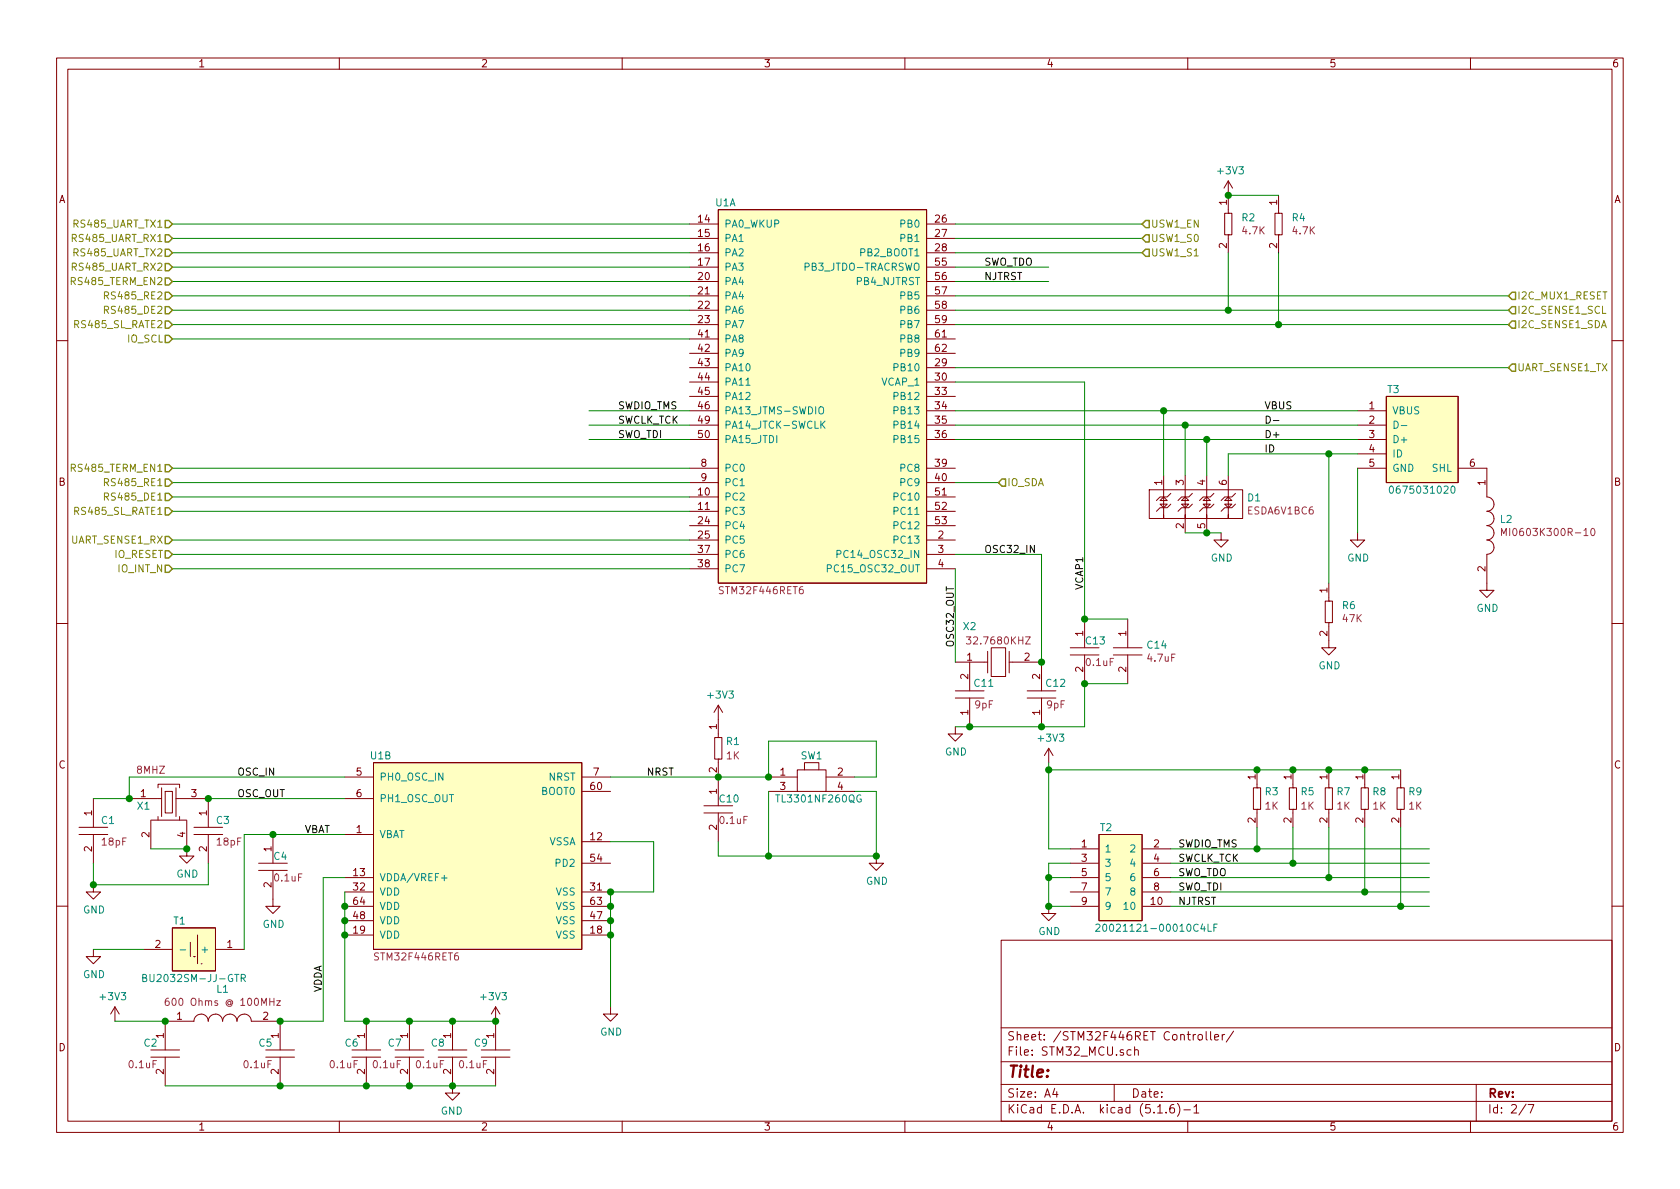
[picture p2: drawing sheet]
<svg xmlns="http://www.w3.org/2000/svg" width="297mm" height="210mm" viewBox="0 0 297 210" stroke-linecap="round" stroke-linejoin="round" font-family="sans-serif">
<g fill="none" stroke="#840000" stroke-width=".18">
<path d="M10 10.3h277v189.9h-277zM12 12.2h273v186.1h-273zM60 10.3v1.9M110 10.3v1.9M160 10.3v1.9M210 10.3v1.9M260 10.3v1.9M121.9 39.6h5.1M127 37.1h36.8v66h-36.8zM163.8 39.6h5.1M216.5 37.7h1.3v3.8h-1.3zM217.2 37.7h.1"/>
<path d="M217.2 32l-.8 1.3M217.2 32v5.7M217.2 32l.7 1.3M225.4 37.7h1.3v3.8h-1.3zM226.1 37.7h.1M226.1 34.5v3.2M121.9 42.2h5.1M121.9 44.7h5.1M121.9 47.2h5.1M121.9 49.8h5.1M121.9 52.3h5.1M121.9 54.9h5.1"/>
<path d="M121.9 57.4h5.1M121.9 59.9h5.1M163.8 42.2h5.1M163.8 44.7h5.1M163.8 47.2h5.1M163.8 49.8h5.1M163.8 52.3h5.1M163.8 54.9h5.1M163.8 57.4h5.1M163.8 59.9h5.1M217.2 41.5h.1M217.2 41.5v3.2"/>
<path d="M226.1 41.5h.1M226.1 41.5v3.2M10 60.2h2M121.9 72.6h5.1M121.9 75.2h5.1M121.9 77.7h5.1M121.9 65h5.1M121.9 67.6h5.1M121.9 70.1h5.1M121.9 62.5h5.1M163.8 72.6h5.1M163.8 75.2h5.1"/>
<path d="M163.8 77.7h5.1M163.8 65h5.1M163.8 67.6h5.1M163.8 70.1h5.1M163.8 62.5h5.1M240 72.6h5.1M240 75.2h5.1M240 77.7h5.1M245.1 70.1h12.7v15.2h-12.7zM285 60.2h2M121.9 82.8h5.1M121.9 87.9h5.1"/>
<path d="M121.9 90.4h5.1M121.9 95.5h5.1M121.9 93h5.1M121.9 98h5.1M121.9 85.3h5.1M163.8 82.8h5.1M163.8 87.9h5.1M163.8 90.4h5.1M163.8 95.5h5.1M163.8 93h5.1M163.8 98h5.1M163.8 85.3h5.1"/>
<path d="M203.2 86.6h16.5v5.1h-16.5zM205.1 88.5l.6-.6 .7 .6zM205.1 89.1h1.3l-.7 .7zM205.7 87.9h-.6l-.6 .6M205.7 84.1v2.5M205.7 86.6v1.3M207 87.2l-.6 .7h-.7v1.9h-.6l-.6 .6M207 89.1l-.6 .7h-.7v1.9v-.6M208.9 88.5l.6-.6 .7 .6zM208.9 89.1h1.3l-.7 .7zM209.5 87.9h-.6l-.6 .6M209.5 84.1v2.5"/>
<path d="M209.5 86.6v1.3M209.5 91.7v2.5M210.8 87.2l-.6 .7h-.7v1.9h-.6l-.6 .6M210.8 89.1l-.6 .7h-.7v1.9v-.6M212.7 88.5l.7-.6 .6 .6zM212.7 89.1h1.3l-.6 .7zM213.4 87.9h-.7l-.6 .6M213.4 84.1v2.5M213.4 86.6v1.3M213.4 91.7v2.5M214.6 87.2l-.6 .7h-.6v1.9h-.7l-.6 .6M214.6 89.1l-.6 .7h-.6v1.9v-.6"/>
<path d="M215.9 94.2v1.3h1.3l-1.3 1.3-1.3-1.3h1.3M216.5 88.5l.7-.6 .6 .6zM216.5 89.1h1.3l-.6 .7zM217.2 87.9h-.7l-.6 .6M217.2 84.1v2.5M217.2 86.6v1.3M218.4 87.2l-.6 .7h-.6v1.9h-.7l-.6 .6M218.4 89.1l-.6 .7h-.6v1.9v-.6M240 94.2v1.3h1.3l-1.3 1.3-1.2-1.3h1.2M240 80.3h5.1M240 82.8h5.1M257.8 82.8h5.1v5.1a1.26 1.26 0 0 1 1.2 1.2 1.26 1.26 0 0 1-1.2 1.3"/>
<path d="M262.9 98v6.4h1.3l-1.3 1.3-1.3-1.3h1.3M262.9 90.4a1.26 1.26 0 0 1 1.2 1.3 1.26 1.26 0 0 1-1.2 1.2M262.9 93a1.26 1.26 0 0 1 1.2 1.2 1.26 1.26 0 0 1-1.2 1.3 1.27 1.27 0 0 1 1.2 1.2 1.27 1.27 0 0 1-1.2 1.3M10 110.3h2M121.9 100.6h5.1M163.8 100.6h5.1M168.9 117.1h5.7M171.4 117.1v5.1M174.6 115.2v3.8M175.3 114.5h2.5v5.1h-2.5zM178.4 117.1h5.7v5.1M178.4 115.2v3.8"/>
<path d="M189.2 114.5h5.1M189.2 115.8h5.1M191.8 109.5v5M191.8 115.8v5.1M196.8 114.5h5.1M196.8 115.8h5.1M199.4 109.5v5M199.4 115.8v5.1M234.3 106.3h1.3v3.8h-1.3zM234.9 110.1v4.4h1.3l-1.3 1.3-1.2-1.3h1.2M234.9 106.3h.1M234.9 110.1h.1"/>
<path d="M234.9 103.1v3.2M285 110.3h2M27.9 139.3v-.6h3.8v.6M28.6 139.3v5.1M29.2 139.9h1.3v3.9h-1.3zM31.1 139.3v5.1M61 137.4h5M66 134.9h36.9v33h-36.9zM102.9 137.4h5M102.9 139.9h5M126.4 130.4h1.2v3.8h-1.2zM127 130.4h.1"/>
<path d="M127 134.2h.1M127 124.7v5.7M127 134.2v8.3M127 124.7l-.8 1.3M127 124.7l.8 1.3M135.9 137.4h5.1M135.9 139.9h5.1M141 136.1h5v3.8h-5zM142.2 136.1v-1.2h2.6v1.2M146 137.4h5.1M146 139.9h5.1M168.9 128.5v1.3h1.3l-1.3 1.3-1.3-1.3h1.3"/>
<path d="M168.9 123.4h5.1M168.9 122.2h5.1M171.4 123.4v5.1M181.6 123.4h5.1M181.6 122.2h5.1M184.1 123.4v5.1M185.4 132.3l-.7 1.3M185.4 132.3v2.6M185.4 132.3l.8 1.3M221.6 139.3h1.3v3.8h-1.3zM222.2 139.3h.1M222.2 136.1v3.2"/>
<path d="M228 139.3h1.2v3.8h-1.2zM228.6 139.3h.1M228.6 136.1v3.2M234.3 139.3h1.3v3.8h-1.3zM234.9 139.3h.1M234.9 136.1v3.2M240.7 139.3h1.2v3.8h-1.2zM241.3 139.3h.1M241.3 136.1v3.2M247 139.3h1.3v3.8h-1.3zM247.6 139.3h.1M247.6 136.1v3.2"/>
<path d="M14 147.6h5M14 146.3h5M16.5 156.5v1.2h1.3l-1.3 1.3-1.3-1.3h1.3M16.5 141.2v5.1M16.5 147.6v5M22.9 141.2h5M26.7 145h6.3M26.7 145.1v5M27.9 141.2h.7M27.9 144.4v.6M31.1 141.2h.6M31.7 144.4v.6"/>
<path d="M31.8 141.2h5v5.1M33 145.1v6.3h1.3l-1.3 1.2-1.3-1.2h1.3M34.3 147.6h5.1M34.3 146.3h5.1M36.8 147.6v5M45.7 152.6h5.1M45.7 153.9h5.1M48.3 153.9v6.4h1.2l-1.2 1.2-1.3-1.2h1.3M48.3 147.6v5M61 147.6h5M61 155.2h5M61 157.7h5"/>
<path d="M61 141.2h5M102.9 148.8h5M102.9 157.7h5M102.9 152.6h5M124.5 142.5h5M124.5 143.8h5M127 143.8v5M154.9 151.4v1.2h1.3l-1.3 1.3-1.2-1.3h1.2M189.2 155.2h5M189.2 157.7h5M189.2 152.6h5M189.2 150.1h5"/>
<path d="M194.3 147.6h7.6v15.2h-7.6zM202 155.2h5M202 157.7h5M202 152.6h5M202 150.1h5M222.2 143.1h.1M222.2 143.1v3.2M228.6 143.1h.1M228.6 143.1v3.2M234.9 143.1h.1M234.9 143.1v3.2M241.3 143.1h.1"/>
<path d="M241.3 143.1v3.2M247.6 143.1h.1M247.6 143.1v3.2M10 160.2h2M16.5 167.9v1.3h1.3l-1.3 1.2-1.3-1.2h1.3M20.3 178l.8 1.3M20.3 178v2.6M20.3 178l-.7 1.3M25.4 167.9h5.1M30.5 164.1h7.6v7.6h-7.6zM33.7 166.6v2.6M34.3 169.2h.1"/>
<path d="M34.9 165.3v5.1M35.6 170.4h.1M38.1 167.9h5.1M61 165.3h5M61 162.8h5M61 160.3h5M87.6 178v7.7M87.6 178l.8 1.3M87.6 178l-.7 1.3M102.9 165.3h5M102.9 162.8h5M102.9 160.3h5"/>
<path d="M107.9 178v1.3h1.3l-1.3 1.3-1.2-1.3h1.2M177 166.3h108v32h-108zM185.4 160.3v1.2h1.3l-1.3 1.3-1.3-1.3h1.3M189.2 160.3h5M202 160.3h5M285 160.2h2M26.7 185.7h5M26.7 186.9h5M29.2 186.9v5.1M39.3 180.6a1.27 1.27 0 0 0-1.2-1.3 1.27 1.27 0 0 0-1.3 1.3 1.26 1.26 0 0 0-1.3-1.3 1.26 1.26 0 0 0-1.2 1.3h-5.1v5.1M39.4 180.6a1.26 1.26 0 0 1 1.2-1.3 1.26 1.26 0 0 1 1.3 1.3 1.27 1.27 0 0 1 1.3-1.3 1.27 1.27 0 0 1 1.2 1.3M44.4 180.6h5.1v5.1"/>
<path d="M47 185.7h5.1M47 186.9h5.1M49.5 186.9v5.1M60 198.3v1.9M62.2 185.7h5.1M62.2 186.9h5.1M64.8 180.6v5.1M64.8 186.9v5.1M69.8 185.7h5.1M69.8 186.9h5.1M72.4 180.6v5.1M72.4 186.9v5.1"/>
<path d="M77.5 185.7h5M77.5 186.9h5M80 186.9v6.4h-1.3l1.3 1.3 1.3-1.3h-1.3M80 180.6v5.1M85.1 185.7h5.1M85.1 186.9h5.1M87.6 186.9v5.1M110 198.3v1.9M160 198.3v1.9M177 194.8h108M177 191.8h108M177 187.8h108"/>
<path d="M177 181.8h108M186.5 192.5l-.4 1h1M186.8 193v1M197 191.8v3M200 185.7l-.5-.1-.2 .3v.6l.2 .1 .5-.1M200.6 185.7h.1a.37 .37 0 0 1 .6 .1v.8M200.6 185.1v1.5M204.7 196.8h.8M206.2 196.7v.1M207.5 195.3a.59 .59 0 0 0-.7 .7v.5l.2 .2 .4 .1 .2-.1 .1-.5-.2-.2-.4-.1-.3 .3M208.2 195.1a1.71 1.71 0 0 1 0 2.3M209.3 196.3h1.2"/>
<path d="M210 198.3v1.9M211.1 195.8l.4-.5v1.5M211.1 196.8h.9M211.9 183.1l.2-.2 .4 .2v.7l-.2 .1-.4-.1zM213.3 182.4v1.3l.2 .2M214 182.4v1.3l.2 .2M214.8 183.4l.7-.1-.1-.3-.4-.1-.2 .2v.7h.6M216.1 182.9v1M216.5 182.9l-.4 .3M218.1 182.3l-1.3 2M260 198.3v1.9M261 191.8v6.5"/>
<path d="M269.8 195.2l-1.2 2M270.2 195.3h1l-.6 1.5"/>
</g>
<path d="M265.5 94.7v-1.3l.4 1 .4-1v1.3M281.4 93.6l.2-.2a.67 .67 0 0 1 .4 .7 .67 .67 0 0 1-.4 .6l-.3-.5zM170.9 112.6h.8l-.5 .5 .4 .1 .1 .5-.3 .2-.5-.1M181.3 112.6h.9l-.9 1.3h.9M29.8 176.5l-.4 .1a.87 .87 0 0 0 0 1.2l.5-.1v-.6l-.5-.1-.2 .3M48.9 177h.7l-.7 .8h.7" fill="none" stroke="#840084" stroke-width=".18"/>
<g fill="#ffffc2" stroke="#ffffc2" stroke-width=".18">
<path d="M66 134.9h36.9v33h-36.9z"/>
<path d="M245.1 70.1h12.7v15.2h-12.7z"/>
<path d="M127 37.1h36.8v66h-36.8z"/>
<path d="M194.3 147.6h7.6v15.2h-7.6z"/>
<path d="M30.5 164.1h7.6v7.6h-7.6z"/>
</g>
<g fill="none" stroke="#008484" stroke-width=".18">
<path d="M131.9 68.1h.7M144.8 72.1a.45 .45 0 0 1 .8 0 .88 .88 0 0 1-.3 1.1l-.3-.1a1.07 1.07 0 0 1-.2-1zM145.3 75l.6 .7M145.9 74.5l-.8 .7M246.5 74.5a.64 .64 0 0 1 .7 .6 .64 .64 0 0 1-.7 .6zM247.8 75.3h.9M148 98l.6-.1v-.4l-.1-.2h-.5v1.3M245.8 86.1l.1-.2a.67 .67 0 0 1 .5 .7 .67 .67 0 0 1-.5 .6l-.2-.2-.1-.3zM256.6 86.1l.2-.2a.67 .67 0 0 1 .5 .7 .67 .67 0 0 1-.5 .6l-.2-.1-.1-.4zM146.3 100.5h.6v-.5l-.1-.1h-.5v1.2M78.1 155.3h.9M152.2 140.6a.59 .59 0 0 0-.7 .6 .59 .59 0 0 0 .7 .6l.1-.5h-.3"/>
<path d="M25.2 172.9h.6l.1-.2-.1-.3-.6-.1v1.3h.5l.2-.1 .1-.4-.3-.2M31.9 168h.9M42.6 173l.7-.1 .1-.2-.1-.3-.2-.1h-.5v1.3M43 173l.4 .6M193.8 163.5l.4-.1 .3 .4-.8 .9h.8M195.1 163.5l.2-.1a.69 .69 0 0 1 .4 .7 .69 .69 0 0 1-.4 .6l-.2-.1-.1-.4zM213.6 163.4v1.3h.6M214.6 164h.4M215.2 163.4h-.6v1.3"/>
</g>
<g fill="none" stroke="#008400" stroke-width=".18">
<path d="M30.5 39.6h91.4M168.9 39.6h33M217.2 34.5h8.9M30.5 49.8h91.4M30.5 52.3h91.4M30.5 54.9h91.4M30.5 57.4h91.4M30.5 59.9h91.4M30.5 42.2h91.4M30.5 44.7h91.4M30.5 47.2h91.4M168.9 49.8h16.5"/>
<path d="M168.9 52.3h97.8M168.9 54.9h97.8M168.9 57.4h97.8M168.9 42.2h33M168.9 44.7h33M168.9 47.2h16.5M217.2 44.7v10.2M226.1 44.7v12.7M104.1 72.6h17.8M104.1 75.2h17.8M104.1 77.7h17.8M168.9 72.6h71.1"/>
<path d="M168.9 75.2h71.1M168.9 77.7h71.1M168.9 67.6h22.9v41.9h7.6M168.9 65h97.8M205.7 72.6v11.5M209.5 75.2v8.9M213.4 77.7v6.4M30.5 85.3h91.4M30.5 87.9h91.4M30.5 90.4h91.4M30.5 82.8h91.4M30.5 95.5h91.4"/>
<path d="M30.5 98h91.4M168.9 85.3h7.6M168.9 98h15.2v19.1M209.5 94.2h6.4M234.9 80.3v22.8M240 82.8v11.4M240 80.3h-22.8v3.8M30.5 100.6h91.4M168.9 100.6v16.5M61 137.4h-38.1v3.8h-6.4M107.9 137.4h28v-6.3h19v6.3h-3.8M135.9 139.9v11.5"/>
<path d="M151.1 139.9h3.8v11.5h-27.9v-2.6M185.4 134.9v15.2h3.8M185.4 136.1h62.2M199.4 120.9h-7.6v7.6h-22.9M16.5 152.6v3.9h20.3v-3.9M26.7 150.1h6.3M36.8 141.2h24.2M61 147.6h-17.8v20.3M61 155.2h-3.9v25.4h-7.6M61 157.7v22.9h26.6M107.9 148.8h7.7v8.9h-7.7v20.3M185.4 155.2h3.8"/>
<path d="M189.2 152.6h-3.8v7.7h3.8M207 155.2h45.7M207 152.6h45.7M207 157.7h45.7M207 150.1h45.7M222.2 146.3v3.8M228.6 146.3v6.3M234.9 146.3v8.9M241.3 146.3v11.4M247.6 146.3v14M16.5 167.9h8.9M207 160.3h45.7"/>
<path d="M20.3 180.6h8.9M29.2 192h58.4"/>
</g>
<g fill="none" stroke="#848400" stroke-width=".25">
<path d="M29.2 39h.6l.7 .6-.7 .7h-.6zM202.6 39h.6v1.3h-.6l-.7-.7zM29.2 59.3h.6l.7 .6-.7 .7h-.6zM29.2 49.1h.6l.7 .7-.7 .6h-.6zM29.2 51.7h.6l.7 .6-.7 .7h-.6zM29.2 56.8h.6l.7 .6-.7 .6h-.6zM29.2 54.2h.6l.7 .7-.7 .6h-.6zM29.2 44.1h.6l.7 .6-.7 .6h-.6zM29.2 41.5h.6l.7 .7-.7 .6h-.6zM29.2 46.6h.6l.7 .6-.7 .7h-.6zM202.6 44.1h.6v1.2h-.6l-.7-.6zM202.6 41.5h.6v1.3h-.6l-.7-.6z"/>
<path d="M267.3 56.8h.7v1.2h-.7l-.6-.6zM267.3 54.2h.7v1.3h-.7l-.6-.6zM267.3 51.7h.7v1.3h-.7l-.6-.7zM267.3 64.4h.7v1.3h-.7l-.6-.7zM29.2 94.9h.6l.7 .6-.7 .6h-.6zM29.2 97.4h.6l.7 .6-.7 .7h-.6zM29.2 99.9h.6l.7 .7-.7 .6h-.6zM29.2 84.7h.6l.7 .6-.7 .7h-.6zM29.2 87.2h.6l.7 .7-.7 .6h-.6zM29.2 82.2h.6l.7 .6-.7 .6h-.6zM29.2 89.8h.6l.7 .6-.7 .7h-.6zM177.2 84.7h.6v1.3h-.6l-.7-.7z"/>
</g>
<path d="M12.6 49.7h.6l.1-.2v-.3l-.2-.1h-.5v1.2M18.5 52.3l.6-.1 .1-.2-.1-.3-.2-.1h-.4v1.3M18.5 54.8h.6l.1-.2-.1-.3-.2-.2h-.4v1.3M12.6 82.7h.6l.1-.2v-.3l-.2-.1h-.5v1.3M18.5 85.3l.6-.1 .1-.1-.1-.3-.2-.2h-.4v1.3M18.5 87.8h.6l.1-.2-.1-.3-.2-.1h-.4v1.2" fill="none" stroke="#848400" stroke-width=".18"/>
<path d="M223.9 73.6a.64 .64 0 0 1 .7 .6 .64 .64 0 0 1-.7 .6zM225.1 74.4h1" fill="none" stroke="#000" stroke-width=".18"/>
<g fill="#008400" stroke="#008400" stroke-width=".25">
<circle cx="36.8" cy="141.2" r=".51"/>
<circle cx="16.5" cy="156.5" r=".51"/>
<circle cx="48.3" cy="147.6" r=".51"/>
<circle cx="135.9" cy="137.4" r=".51"/>
<circle cx="185.4" cy="155.2" r=".51"/>
<circle cx="127" cy="137.4" r=".51"/>
<circle cx="185.4" cy="160.3" r=".51"/>
<circle cx="61" cy="160.3" r=".51"/>
<circle cx="80" cy="192" r=".51"/>
<circle cx="22.9" cy="141.2" r=".51"/>
<circle cx="184.2" cy="117.1" r=".51"/>
<circle cx="171.5" cy="128.5" r=".51"/>
<circle cx="72.4" cy="192" r=".51"/>
<circle cx="135.9" cy="151.4" r=".51"/>
<circle cx="222.3" cy="136.1" r=".51"/>
<circle cx="185.4" cy="136.1" r=".51"/>
<circle cx="108" cy="160.3" r=".51"/>
<circle cx="241.3" cy="157.7" r=".51"/>
<circle cx="191.8" cy="120.9" r=".51"/>
<circle cx="247.7" cy="160.3" r=".51"/>
<circle cx="184.2" cy="128.5" r=".51"/>
<circle cx="217.2" cy="34.5" r=".51"/>
<circle cx="226.1" cy="57.4" r=".51"/>
<circle cx="108" cy="162.8" r=".51"/>
<circle cx="217.2" cy="54.9" r=".51"/>
<circle cx="61" cy="165.3" r=".51"/>
<circle cx="108" cy="157.7" r=".51"/>
<circle cx="191.8" cy="109.5" r=".51"/>
<circle cx="213.4" cy="94.2" r=".51"/>
<circle cx="235" cy="80.3" r=".51"/>
<circle cx="205.7" cy="72.6" r=".51"/>
<circle cx="61" cy="162.8" r=".51"/>
<circle cx="209.6" cy="75.2" r=".51"/>
<circle cx="213.4" cy="77.7" r=".51"/>
<circle cx="87.6" cy="180.6" r=".51"/>
<circle cx="64.8" cy="180.6" r=".51"/>
<circle cx="235" cy="136.1" r=".51"/>
<circle cx="72.4" cy="180.6" r=".51"/>
<circle cx="241.3" cy="136.1" r=".51"/>
<circle cx="154.9" cy="151.4" r=".51"/>
<circle cx="80" cy="180.6" r=".51"/>
<circle cx="222.3" cy="150.1" r=".51"/>
<circle cx="29.2" cy="180.6" r=".51"/>
<circle cx="228.6" cy="136.1" r=".51"/>
<circle cx="33" cy="150.1" r=".51"/>
<circle cx="228.6" cy="152.6" r=".51"/>
<circle cx="49.5" cy="192" r=".51"/>
<circle cx="64.8" cy="192" r=".51"/>
<circle cx="49.5" cy="180.6" r=".51"/>
<circle cx="235" cy="155.2" r=".51"/>
<circle cx="108" cy="165.3" r=".51"/>
</g>
<text font-size="2.8" fill="#840000" x="178" y="190.5">Title:</text>
<g font-size="2.1" fill="#840000">
<text x="178" y="184">Sheet: /STM32F446RET Controller/</text>
<text x="178" y="186.7">File: STM32_MCU.sch</text>
<text x="178" y="196.9">KiCad E.D.A. kicad (5.1.6)-1</text>
<text x="178" y="194.1">Size: A4</text>
<text x="200" y="194.1">Date:</text>
<text x="263" y="194.1">Rev:</text>
<text x="263" y="196.9">Id: 2/7</text>
</g>
<g font-size="1.8" fill="#840000">
<text x="35" y="11.9">1</text>
<text x="85" y="11.9">2</text>
<text x="135" y="11.9">3</text>
<text x="185" y="11.9">4</text>
<text x="235" y="11.9">5</text>
<text x="285" y="11.9">6</text>
<text x="10.4" y="35.9">A</text>
<text x="285.4" y="35.9">A</text>
<text x="123.5" y="39.4">14</text>
<text x="123.5" y="41.9">15</text>
<text x="165.4" y="39.4">26</text>
<text x="165.4" y="41.9">27</text>
<text x="216.9" y="36.3" transform="rotate(-90 216.9 36.3)">1</text>
<text x="225.8" y="36.3" transform="rotate(-90 225.8 36.3)">1</text>
<text x="123.5" y="44.4">16</text>
<text x="123.5" y="47">17</text>
<text x="165.4" y="44.4">28</text>
<text x="165.4" y="47">55</text>
<text x="216.9" y="43.9" transform="rotate(-90 216.9 43.9)">2</text>
<text x="225.8" y="43.9" transform="rotate(-90 225.8 43.9)">2</text>
<text x="123.5" y="49.5">20</text>
<text x="123.5" y="52.1">21</text>
<text x="165.4" y="49.5">56</text>
<text x="165.4" y="52.1">57</text>
<text x="123.5" y="54.6">22</text>
<text x="123.5" y="57.1">23</text>
<text x="123.5" y="59.7">41</text>
<text x="165.4" y="54.6">58</text>
<text x="165.4" y="57.1">59</text>
<text x="165.4" y="59.7">61</text>
<text x="123.5" y="62.2">42</text>
<text x="123.5" y="64.8">43</text>
<text x="165.4" y="64.8">29</text>
<text x="165.4" y="62.2">62</text>
<text x="123.5" y="67.3">44</text>
<text x="123.5" y="69.8">45</text>
<text x="165.4" y="67.3">30</text>
<text x="165.4" y="69.8">33</text>
<text x="123.5" y="72.4">46</text>
<text x="123.5" y="74.9">49</text>
<text x="123.5" y="77.5">50</text>
<text x="165.4" y="72.4">34</text>
<text x="165.4" y="74.9">35</text>
<text x="165.4" y="77.5">36</text>
<text x="242.1" y="72.4">1</text>
<text x="242.1" y="74.9">2</text>
<text x="242.1" y="77.5">3</text>
<text x="124" y="82.5">8</text>
<text x="165.4" y="82.5">39</text>
<text x="242.1" y="80">4</text>
<text x="242.1" y="82.5">5</text>
<text x="259.9" y="82.5">6</text>
<text x="10.4" y="85.9">B</text>
<text x="123.5" y="87.6">10</text>
<text x="124" y="85.1">9</text>
<text x="165.4" y="85.1">40</text>
<text x="165.4" y="87.6">51</text>
<text x="205.5" y="85.8" transform="rotate(-90 205.5 85.8)">1</text>
<text x="209.3" y="85.8" transform="rotate(-90 209.3 85.8)">3</text>
<text x="213.1" y="85.8" transform="rotate(-90 213.1 85.8)">4</text>
<text x="216.9" y="85.8" transform="rotate(-90 216.9 85.8)">6</text>
<text x="262.6" y="85.8" transform="rotate(-90 262.6 85.8)">1</text>
<text x="285.4" y="85.9">B</text>
<text x="123.5" y="90.2">11</text>
<text x="123.5" y="92.7">24</text>
<text x="123.5" y="95.2">25</text>
<text x="165.4" y="90.2">52</text>
<text x="165.4" y="92.7">53</text>
<text x="165.9" y="95.2">2</text>
<text x="209.3" y="93.5" transform="rotate(-90 209.3 93.5)">2</text>
<text x="213.1" y="93.5" transform="rotate(-90 213.1 93.5)">5</text>
<text x="123.5" y="97.8">37</text>
<text x="123.5" y="100.3">38</text>
<text x="165.9" y="97.8">3</text>
<text x="165.9" y="100.3">4</text>
<text x="262.6" y="101.1" transform="rotate(-90 262.6 101.1)">2</text>
<text x="234.7" y="104.8" transform="rotate(-90 234.7 104.8)">1</text>
<text x="191.5" y="112.5" transform="rotate(-90 191.5 112.5)">1</text>
<text x="199.1" y="112.5" transform="rotate(-90 199.1 112.5)">1</text>
<text x="234.7" y="112.5" transform="rotate(-90 234.7 112.5)">2</text>
<text x="171" y="116.8">1</text>
<text x="181.1" y="116.8">2</text>
<text x="191.5" y="118.8" transform="rotate(-90 191.5 118.8)">2</text>
<text x="199.1" y="118.8" transform="rotate(-90 199.1 118.8)">2</text>
<text x="171.2" y="120.1" transform="rotate(-90 171.2 120.1)">2</text>
<text x="183.9" y="120.1" transform="rotate(-90 183.9 120.1)">2</text>
<text x="126.7" y="129" transform="rotate(-90 126.7 129)">1</text>
<text x="171.2" y="126.5" transform="rotate(-90 171.2 126.5)">1</text>
<text x="183.9" y="126.5" transform="rotate(-90 183.9 126.5)">1</text>
<text x="10.4" y="135.9">C</text>
<text x="63" y="137.2">5</text>
<text x="104.9" y="137.2">7</text>
<text x="126.7" y="136.6" transform="rotate(-90 126.7 136.6)">2</text>
<text x="137.9" y="137.2">1</text>
<text x="148.1" y="137.2">2</text>
<text x="222" y="137.9" transform="rotate(-90 222 137.9)">1</text>
<text x="228.3" y="137.9" transform="rotate(-90 228.3 137.9)">1</text>
<text x="234.7" y="137.9" transform="rotate(-90 234.7 137.9)">1</text>
<text x="241" y="137.9" transform="rotate(-90 241 137.9)">1</text>
<text x="247.4" y="137.9" transform="rotate(-90 247.4 137.9)">1</text>
<text x="285.4" y="135.9">C</text>
<text x="24.9" y="141">1</text>
<text x="33.8" y="141">3</text>
<text x="63" y="141">6</text>
<text x="104.4" y="139.7">60</text>
<text x="126.7" y="140.4" transform="rotate(-90 126.7 140.4)">1</text>
<text x="137.9" y="139.7">3</text>
<text x="148.1" y="139.7">4</text>
<text x="16.3" y="144.2" transform="rotate(-90 16.3 144.2)">1</text>
<text x="26.4" y="148.1" transform="rotate(-90 26.4 148.1)">2</text>
<text x="32.8" y="148.1" transform="rotate(-90 32.8 148.1)">4</text>
<text x="36.6" y="144.2" transform="rotate(-90 36.6 144.2)">1</text>
<text x="63" y="147.3">1</text>
<text x="104.4" y="148.6">12</text>
<text x="126.7" y="146.8" transform="rotate(-90 126.7 146.8)">2</text>
<text x="191.2" y="149.9">1</text>
<text x="204" y="149.9">2</text>
<text x="222" y="145.5" transform="rotate(-90 222 145.5)">2</text>
<text x="228.3" y="145.5" transform="rotate(-90 228.3 145.5)">2</text>
<text x="234.7" y="145.5" transform="rotate(-90 234.7 145.5)">2</text>
<text x="241" y="145.5" transform="rotate(-90 241 145.5)">2</text>
<text x="247.4" y="145.5" transform="rotate(-90 247.4 145.5)">2</text>
<text x="16.3" y="150.6" transform="rotate(-90 16.3 150.6)">2</text>
<text x="36.6" y="150.6" transform="rotate(-90 36.6 150.6)">2</text>
<text x="48" y="150.6" transform="rotate(-90 48 150.6)">1</text>
<text x="62.5" y="154.9">13</text>
<text x="104.4" y="152.4">54</text>
<text x="191.2" y="152.4">3</text>
<text x="191.2" y="154.9">5</text>
<text x="204" y="152.4">4</text>
<text x="204" y="154.9">6</text>
<text x="48" y="156.9" transform="rotate(-90 48 156.9)">2</text>
<text x="62.5" y="157.5">32</text>
<text x="62.5" y="160">64</text>
<text x="104.4" y="157.5">31</text>
<text x="104.4" y="160">63</text>
<text x="191.2" y="157.5">7</text>
<text x="191.2" y="160">9</text>
<text x="203.5" y="160">10</text>
<text x="204" y="157.5">8</text>
<text x="27.5" y="167.6">2</text>
<text x="40.2" y="167.6">1</text>
<text x="62.5" y="165.1">19</text>
<text x="62.5" y="162.6">48</text>
<text x="104.4" y="165.1">18</text>
<text x="104.4" y="162.6">47</text>
<text x="10.4" y="185.9">D</text>
<text x="29" y="183.6" transform="rotate(-90 29 183.6)">1</text>
<text x="31.3" y="180.3">1</text>
<text x="46.5" y="180.3">2</text>
<text x="49.3" y="183.6" transform="rotate(-90 49.3 183.6)">1</text>
<text x="64.5" y="183.6" transform="rotate(-90 64.5 183.6)">1</text>
<text x="72.1" y="183.6" transform="rotate(-90 72.1 183.6)">1</text>
<text x="79.8" y="183.6" transform="rotate(-90 79.8 183.6)">1</text>
<text x="87.4" y="183.6" transform="rotate(-90 87.4 183.6)">1</text>
<text x="285.4" y="185.9">D</text>
<text x="29" y="190" transform="rotate(-90 29 190)">2</text>
<text x="49.3" y="190" transform="rotate(-90 49.3 190)">2</text>
<text x="64.5" y="190" transform="rotate(-90 64.5 190)">2</text>
<text x="72.1" y="190" transform="rotate(-90 72.1 190)">2</text>
<text x="79.8" y="190" transform="rotate(-90 79.8 190)">2</text>
<text x="87.4" y="190" transform="rotate(-90 87.4 190)">2</text>
<text x="35" y="199.9">1</text>
<text x="85" y="199.9">2</text>
<text x="135" y="199.9">3</text>
<text x="185" y="199.9">4</text>
<text x="235" y="199.9">5</text>
<text x="285" y="199.9">6</text>
</g>
<g font-size="1.8" fill="#008484">
<text x="215.5" y="30.8">+3V3</text>
<text x="126.5" y="36.5">U1A</text>
<text x="128" y="40.3">PA0_WKUP</text>
<text x="159.4" y="40.3">PB0</text>
<text x="219.6" y="39.1">R2</text>
<text x="228.5" y="39.1">R4</text>
<text x="128" y="42.8">PA1</text>
<text x="128" y="45.3">PA2</text>
<text x="128" y="47.9">PA3</text>
<text x="142.7" y="47.9">PB3_JTDO-TRACRSWO</text>
<text x="152.3" y="45.3">PB2_BOOT1</text>
<text x="159.4" y="42.8">PB1</text>
<text x="128" y="50.4">PA4</text>
<text x="128" y="53">PA4</text>
<text x="151.5" y="50.4">PB4_NJTRST</text>
<text x="159.4" y="53">PB5</text>
<text x="128" y="55.5">PA6</text>
<text x="128" y="58">PA7</text>
<text x="159.4" y="55.5">PB6</text>
<text x="159.4" y="58">PB7</text>
<text x="128" y="60.6">PA8</text>
<text x="128" y="63.1">PA9</text>
<text x="128" y="65.7">PA10</text>
<text x="158.4" y="65.7">PB10</text>
<text x="159.4" y="60.6">PB8</text>
<text x="159.4" y="63.1">PB9</text>
<text x="128" y="68.2">PA11</text>
<text x="128" y="70.7">PA12</text>
<text x="155.9" y="68.2">VCAP_1</text>
<text x="158.4" y="70.7">PB12</text>
<text x="245.4" y="69.5">T3</text>
<text x="128" y="73.3">PA13_JTMS-SWDIO</text>
<text x="128" y="75.8">PA14_JTCK-SWCLK</text>
<text x="158.4" y="73.3">PB13</text>
<text x="158.4" y="75.8">PB14</text>
<text x="246.1" y="73.3">VBUS</text>
<text x="128" y="78.4">PA15_JTDI</text>
<text x="128" y="83.4">PC0</text>
<text x="158.4" y="78.4">PB15</text>
<text x="159.4" y="83.4">PC8</text>
<text x="246.1" y="78.4">D+</text>
<text x="246.1" y="80.9">ID</text>
<text x="246.1" y="83.4">GND</text>
<text x="253.3" y="83.4">SHL</text>
<text x="128" y="88.5">PC2</text>
<text x="128" y="86">PC1</text>
<text x="158.4" y="88.5">PC10</text>
<text x="159.4" y="86">PC9</text>
<text x="220.6" y="88.7">D1</text>
<text x="246.6" y="87.3">0675031020</text>
<text x="128" y="91.1">PC3</text>
<text x="128" y="93.6">PC4</text>
<text x="158.4" y="91.1">PC11</text>
<text x="158.4" y="93.6">PC12</text>
<text x="265.3" y="92.5">L2</text>
<text x="128" y="96.1">PC5</text>
<text x="128" y="98.7">PC6</text>
<text x="128" y="101.2">PC7</text>
<text x="146.9" y="101.2">PC15_OSC32_OUT</text>
<text x="148.8" y="98.7">PC14_OSC32_IN</text>
<text x="158.4" y="96.1">PC13</text>
<text x="214.1" y="99.3">GND</text>
<text x="238.2" y="99.3">GND</text>
<text x="237.4" y="107.7">R6</text>
<text x="170.4" y="111.4">X2</text>
<text x="192" y="114">C13</text>
<text x="261.1" y="108.2">GND</text>
<text x="202.9" y="114.7">C14</text>
<text x="233.1" y="118.4">GND</text>
<text x="125.3" y="123.5">+3V3</text>
<text x="172.3" y="121.5">C11</text>
<text x="185" y="121.5">C12</text>
<text x="128.5" y="131.7">R1</text>
<text x="183.7" y="131.2">+3V3</text>
<text x="65.6" y="134.3">U1B</text>
<text x="141.6" y="134.3">SW1</text>
<text x="167.1" y="133.6">GND</text>
<text x="24.3" y="143.2">X1</text>
<text x="67.1" y="138">PH0_OSC_IN</text>
<text x="67.1" y="141.9">PH1_OSC_OUT</text>
<text x="95.8" y="140.6">BOOT0</text>
<text x="97" y="138">NRST</text>
<text x="127.3" y="141.9">C10</text>
<text x="137.7" y="141.9">TL3301NF260QG</text>
<text x="223.7" y="140.6">R3</text>
<text x="230.1" y="140.6">R5</text>
<text x="236.4" y="140.6">R7</text>
<text x="242.8" y="140.6">R8</text>
<text x="249.1" y="140.6">R9</text>
<text x="18" y="145.7">C1</text>
<text x="38.3" y="145.7">C3</text>
<text x="67.1" y="148.2">VBAT</text>
<text x="97" y="149.5">VSSA</text>
<text x="194.6" y="147">T2</text>
<text x="31.2" y="155.2">GND</text>
<text x="48.5" y="152.1">C4</text>
<text x="67.1" y="155.8">VDDA/VREF+</text>
<text x="98.4" y="153.3">PD2</text>
<text x="195.2" y="150.7">1</text>
<text x="195.2" y="153.3">3</text>
<text x="195.2" y="155.8">5</text>
<text x="200" y="150.7">2</text>
<text x="200" y="153.3">4</text>
<text x="200" y="155.8">6</text>
<text x="14.7" y="161.5">GND</text>
<text x="67.1" y="158.4">VDD</text>
<text x="67.1" y="160.9">VDD</text>
<text x="98.3" y="158.4">VSS</text>
<text x="98.3" y="160.9">VSS</text>
<text x="153.1" y="156.5">GND</text>
<text x="195.2" y="158.4">7</text>
<text x="195.2" y="160.9">9</text>
<text x="199" y="160.9">10</text>
<text x="200" y="158.4">8</text>
<text x="30.7" y="163.5">T1</text>
<text x="46.4" y="164.1">GND</text>
<text x="67.1" y="166">VDD</text>
<text x="67.1" y="163.4">VDD</text>
<text x="98.3" y="166">VSS</text>
<text x="98.3" y="163.4">VSS</text>
<text x="183.6" y="165.3">GND</text>
<text x="195.6" y="164.8">20021121-00010C4LF</text>
<text x="14.7" y="173">GND</text>
<text x="26.3" y="173.7">BU2032SM-JJ-GTR</text>
<text x="36" y="168.5">+</text>
<text x="17.9" y="176.9">+3V3</text>
<text x="38.4" y="175.6">L1</text>
<text x="85.2" y="176.9">+3V3</text>
<text x="25.5" y="185.1">C2</text>
<text x="45.8" y="185.1">C5</text>
<text x="61.1" y="185.1">C6</text>
<text x="68.7" y="185.1">C7</text>
<text x="76.3" y="185.1">C8</text>
<text x="83.9" y="185.1">C9</text>
<text x="106.1" y="183.1">GND</text>
<text x="77.9" y="197.1">GND</text>
</g>
<g font-size="1.8" fill="#848400">
<text x="13.4" y="40.3">RS485_UART_TX1</text>
<text x="203.5" y="40.3">USW1_EN</text>
<text x="13.2" y="42.8">RS485_UART_RX1</text>
<text x="13.2" y="47.9">RS485_UART_RX2</text>
<text x="13.4" y="45.3">RS485_UART_TX2</text>
<text x="203.5" y="45.3">USW1_S1</text>
<text x="203.5" y="42.8">USW1_S0</text>
<text x="13.1" y="50.4">RS485_TERM_EN2</text>
<text x="19.1" y="53">RS485_RE2</text>
<text x="268.2" y="53">I2C_MUX1_RESET</text>
<text x="13.5" y="58">RS485_SL_RATE2</text>
<text x="19.1" y="55.5">RS485_DE2</text>
<text x="268.2" y="58">I2C_SENSE1_SDA</text>
<text x="268.2" y="55.5">I2C_SENSE1_SCL</text>
<text x="22.6" y="60.6">IO_SCL</text>
<text x="268.2" y="65.7">UART_SENSE1_TX</text>
<text x="13.1" y="83.4">RS485_TERM_EN1</text>
<text x="19.1" y="86">RS485_RE1</text>
<text x="19.1" y="88.5">RS485_DE1</text>
<text x="178.1" y="86">IO_SDA</text>
<text x="13.5" y="91.1">RS485_SL_RATE1</text>
<text x="12.6" y="96.1">UART_SENSE1_RX</text>
<text x="20.2" y="98.7">IO_RESET</text>
<text x="21" y="101.2">IO_INT_N</text>
</g>
<g font-size="1.8" fill="#840084">
<text x="219.8" y="41.4">4.7K</text>
<text x="228.7" y="41.4">4.7K</text>
<text x="220.7" y="91">ESDA6V1BC6</text>
<text x="266.7" y="94.8">MI0603K300R-10</text>
<text x="127.5" y="105.1">STM32F446RET6</text>
<text x="171.5" y="114">32.7680KHZ</text>
<text x="237.5" y="110">47K</text>
<text x="192.2" y="117.8">0.1uF</text>
<text x="203" y="117">4.7uF</text>
<text x="172.4" y="125.3">9pF</text>
<text x="185.1" y="125.3">9pF</text>
<text x="24.3" y="136.8">8MHZ</text>
<text x="128.5" y="134.3">1K</text>
<text x="223.7" y="143.2">1K</text>
<text x="230.1" y="143.2">1K</text>
<text x="236.4" y="143.2">1K</text>
<text x="242.8" y="143.2">1K</text>
<text x="249.1" y="143.2">1K</text>
<text x="18.1" y="149.5">18pF</text>
<text x="38.4" y="149.5">18pF</text>
<text x="127.4" y="145.7">0.1uF</text>
<text x="48.6" y="155.9">0.1uF</text>
<text x="66.5" y="169.8">STM32F446RET6</text>
<text x="30.5" y="177.9">600 Ohms @ 100MHz</text>
<text x="22.9" y="188.9">0.1uF</text>
<text x="43.2" y="188.9">0.1uF</text>
<text x="58.5" y="188.9">0.1uF</text>
<text x="66.1" y="188.9">0.1uF</text>
<text x="73.7" y="188.9">0.1uF</text>
<text x="81.3" y="188.9">0.1uF</text>
</g>
<g font-size="1.8">
<text x="174" y="47">SWO_TDO</text>
<text x="174" y="49.5">NJTRST</text>
<text x="109.2" y="72.4">SWDIO_TMS</text>
<text x="109.2" y="74.9">SWCLK_TCK</text>
<text x="109.2" y="77.5">SWO_TDI</text>
<text x="223.5" y="77.5">D+</text>
<text x="223.5" y="72.4">VBUS</text>
<text x="223.5" y="80">ID</text>
<text x="174" y="97.8">OSC32_IN</text>
<text x="191.5" y="104.4" transform="rotate(-90 191.5 104.4)">VCAP1</text>
<text x="168.7" y="114.5" transform="rotate(-90 168.7 114.5)">OSC32_OUT</text>
<text x="41.9" y="137.2">OSC_IN</text>
<text x="114.3" y="137.2">NRST</text>
<text x="41.9" y="141">OSC_OUT</text>
<text x="53.6" y="147.3">VBAT</text>
<text x="208.3" y="149.9">SWDIO_TMS</text>
<text x="208.3" y="152.4">SWCLK_TCK</text>
<text x="208.3" y="154.9">SWO_TDO</text>
<text x="208.3" y="160">NJTRST</text>
<text x="208.3" y="157.5">SWO_TDI</text>
<text x="56.9" y="175.5" transform="rotate(-90 56.9 175.5)">VDDA</text>
</g>
</svg>
